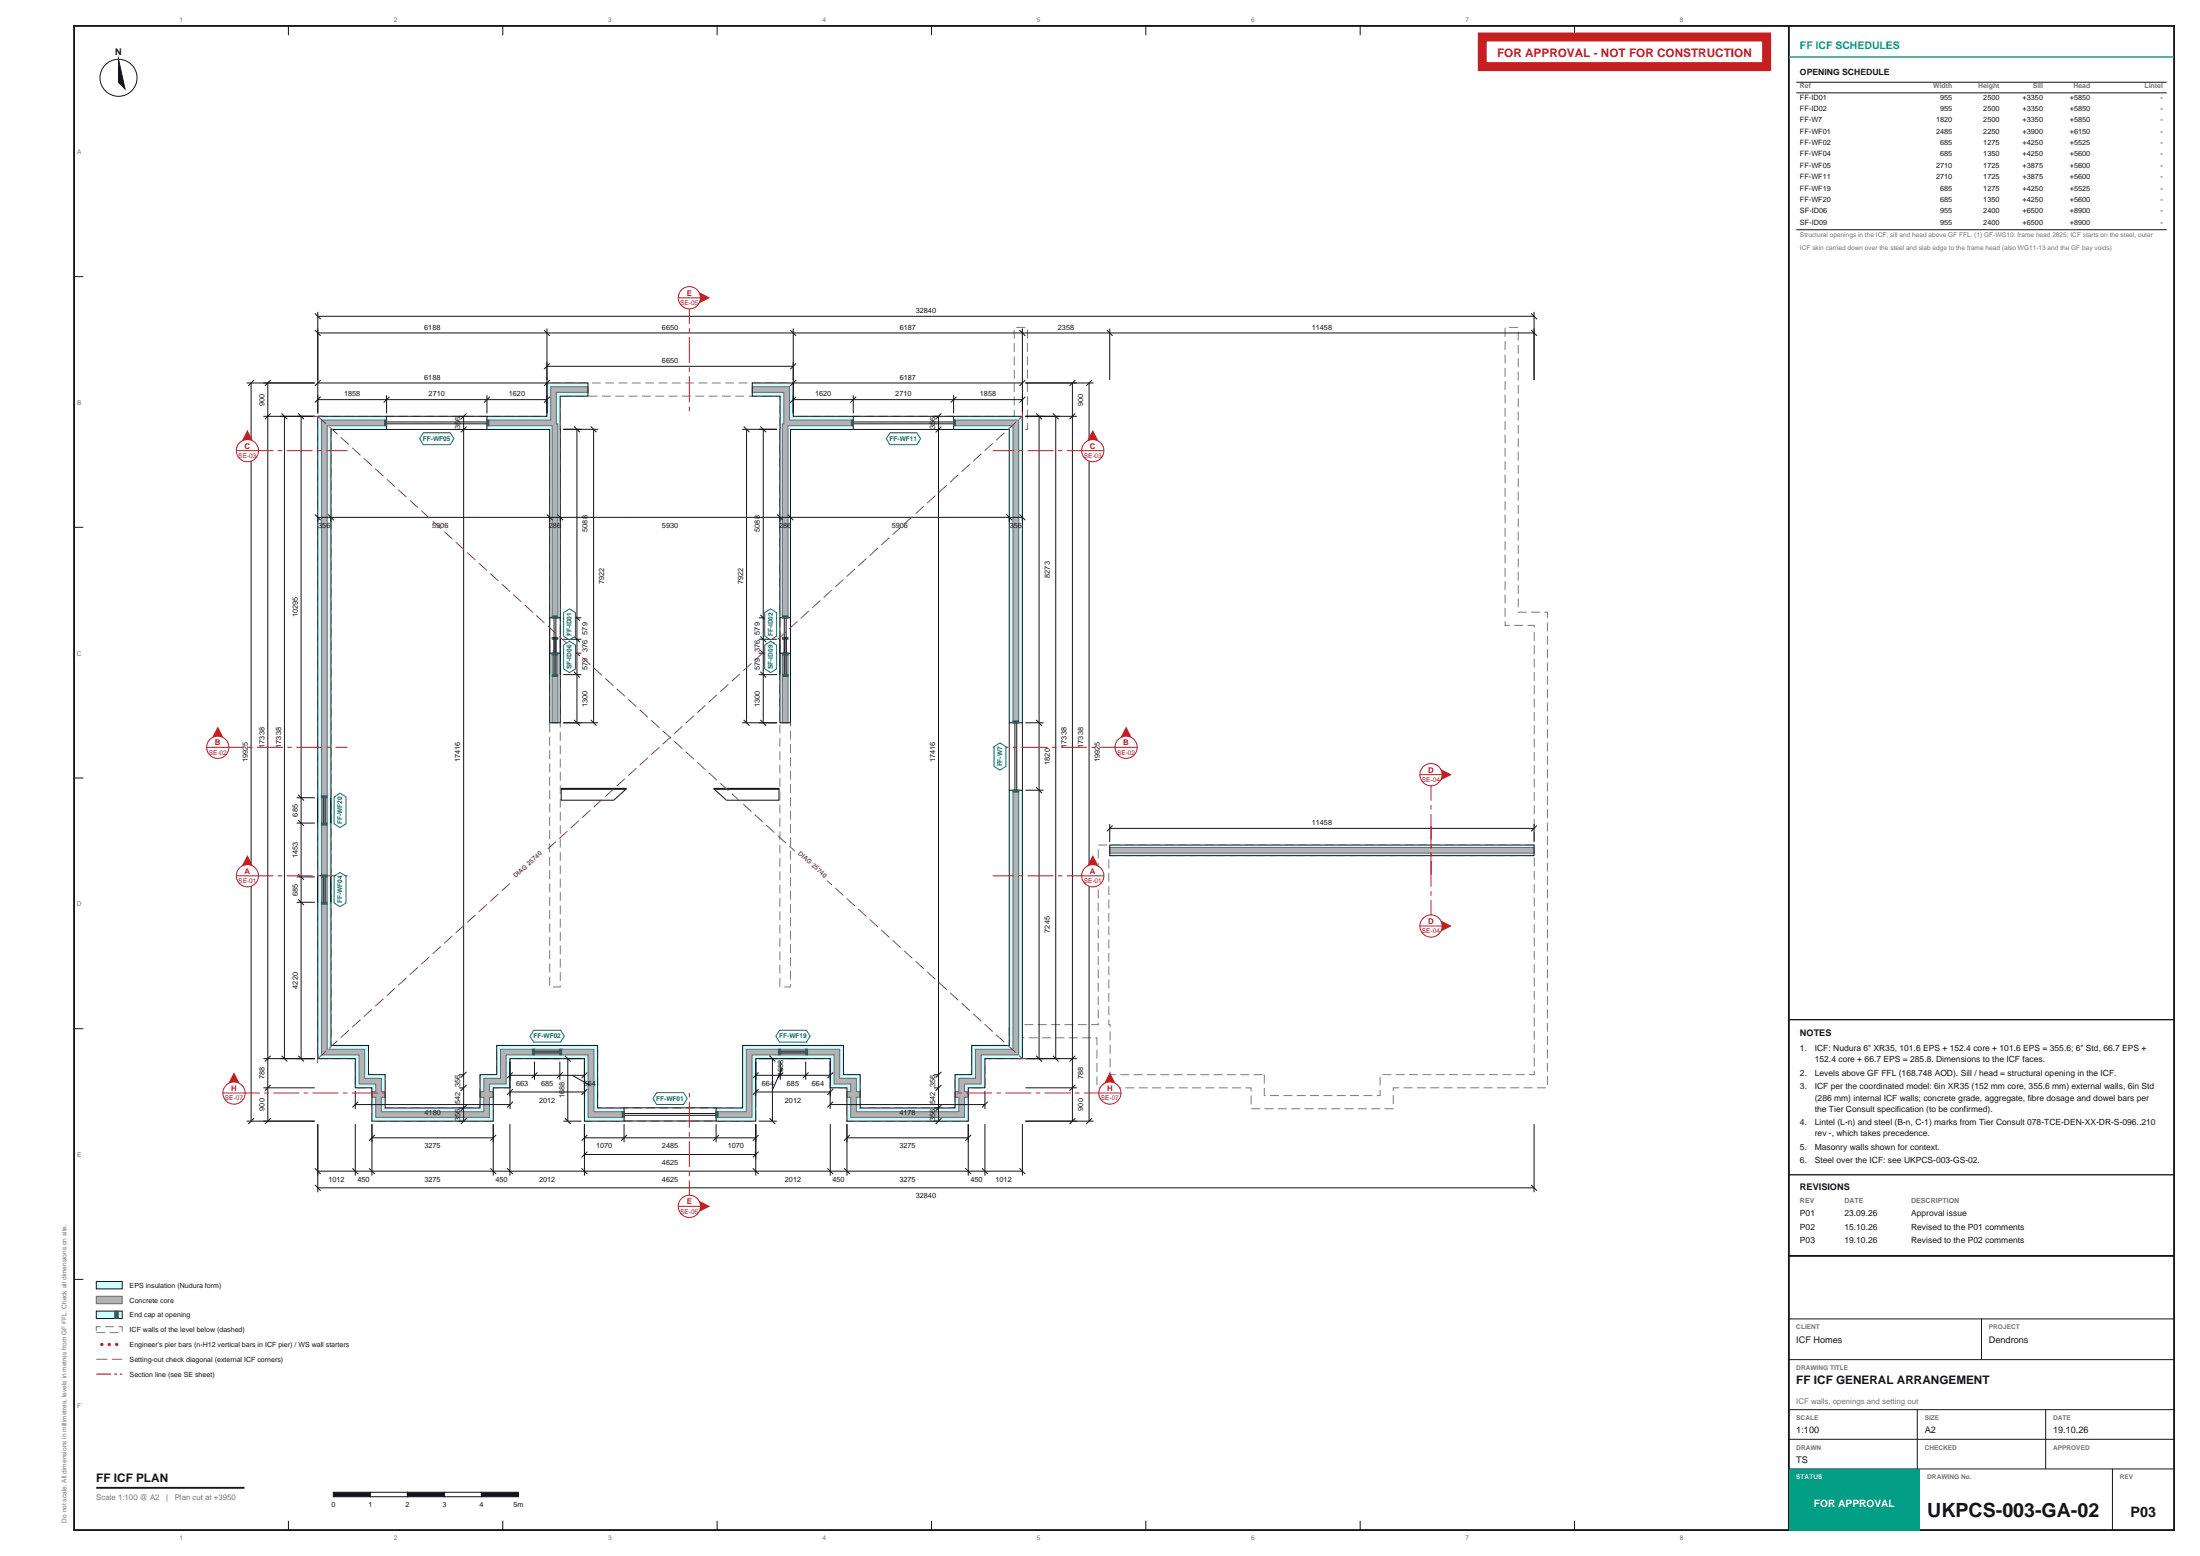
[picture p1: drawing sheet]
<svg xmlns="http://www.w3.org/2000/svg" width="594mm" height="420mm" viewBox="0 0 594 420" stroke-linecap="round" stroke-linejoin="round" font-family="sans-serif">
<path d="M20 7h567v406h-567zM483 7v406" fill="none" stroke="#14141a" stroke-width=".5"/>
<g fill="none" stroke="#14141a" stroke-width=".27">
<path d="M77.9 7v2.5M135.7 7v2.5M193.6 7v2.5M251.5 7v2.5M309.4 7v2.5M367.3 7v2.5M425.1 7v2.5M20 74.7h2.5M20 142.3h2.5M20 210h2.5M20 277.7h2.5M20 345.3h2.5"/>
<path d="M77.9 410.5v2.5M135.7 410.5v2.5M193.6 410.5v2.5M251.5 410.5v2.5M309.4 410.5v2.5M367.3 410.5v2.5M425.1 410.5v2.5"/>
</g>
<g fill="#fff" stroke="#14141a" stroke-width=".27">
<path d="M192.8 213h17.5v3h-14.2z" fill-rule="evenodd"/>
<path d="M151.5 213h17.5l-3.3 3h-14.2z" fill-rule="evenodd"/>
<path d="M192.8 212.8h17.5v.2h-17.5z" fill-rule="evenodd"/>
<path d="M151.5 212.8h17.5v.2h-17.5z" fill-rule="evenodd"/>
</g>
<path d="M85.8 112.4h61.9v-9h66.5v9h59.6v-24h3.6v27.5h-1.7v25.5h-2.9v-25.5h-59.4v150.5h-2.8v-159.5h-59.4l.1 159.5h-2.9v-150.5h-59v166.3h10.1v7.9h4.5v9h25.6v-9h4.5v-7.9h27.3v16.9h39.1v-16.9h27.2v7.9h4.5v9h25.7v-9h4.5v-7.9h10.1v-5.6h24v-48.5h117.7v-59.3h-7.8v-80.4h3.5v76.8h7.9v128.4h-41.6v5.7h-38.4v-5.7h-41.6v-13.5h-20.1v5.7h-10.2v7.8h-4.5v9h-32.7v-9h-4.5v-7.8h-20.1v16.8h-46.3v-16.8h-20.1v7.8h-4.5v9h-32.8v-9h-4.5v-7.8h-10.1zM299.4 231h114.8v59.1h-41.6v5.6h-31.2v-5.6h-41.7v-13.5h-.3z" fill="none" stroke="#737885" stroke-width=".27" stroke-dasharray="2.4 1.2" stroke-linecap="butt"/>
<g fill="#cff">
<path d="M299.6 228.1h114.6v.7h-114.6z" fill-rule="evenodd"/>
<path d="M299.6 230.3h114.6v.7h-114.6z" fill-rule="evenodd"/>
<path d="M200.5 282.2h27.2v7.9h4.5v4.6h-1v-3.6h-4.5v-7.9h-25.2v16.9h-8.2v-1h7.2z" fill-rule="evenodd"/>
<path d="M231.2 296.2h1v2.9h25.7v-2.9h1v3.9h-27.7z" fill-rule="evenodd"/>
<path d="M272.5 213.3h1v69.9h-10.1v7.9h-4.5v3.6h-1v-4.6h4.5v-7.9h10.1z" fill-rule="evenodd"/>
<path d="M275 213.3h1.1v72.5h-10.2v7.8h-4.5v1.1h-1v-2.1h4.5v-7.9h10.1z" fill-rule="evenodd"/>
<path d="M228.7 296.2h1v5.4h30.7v-5.4h1v6.4h-32.7z" fill-rule="evenodd"/>
<path d="M203 284.7h22.2v7.9h4.5v2.1h-1v-1.1h-4.5v-7.8h-20.1v16.8h-10.8v-1h9.7z" fill-rule="evenodd"/>
<path d="M257.5 112.4h18.6v82.7h-1.1v-81.7h-17.5z" fill-rule="evenodd"/>
<path d="M257.5 114.9h16v80.2h-1v-79.2h-15z" fill-rule="evenodd"/>
<path d="M203.1 105.9h8.5v8.6h-.4v52.3h-.6v-59.9h-7.5z" fill-rule="evenodd"/>
<path d="M203.1 103.4h11.1v9h16.2v1h-17.2v-9h-10.1z" fill-rule="evenodd"/>
<path d="M212.8 114.9h17.6v1h-17v50.9h-.6z" fill-rule="evenodd"/>
<path d="M210.6 176.3h.6v18.8h-.6z" fill-rule="evenodd"/>
<path d="M212.8 176.3h.6v18.8h-.6z" fill-rule="evenodd"/>
<path d="M134.1 282.2h27.3v16.9h7.1v1h-8.2v-16.9h-25.2v7.9h-4.5v3.6h-1v-4.6h4.5z" fill-rule="evenodd"/>
<path d="M136.7 284.7h22.1v16.9h9.7v1h-10.7v-16.8h-20.1v7.8h-4.5v1.1h-1v-2.1h4.5z" fill-rule="evenodd"/>
<path d="M100.4 296.2h1v5.4h30.8v-5.4h1v6.4h-32.8z" fill-rule="evenodd"/>
<path d="M85.8 112.4h18.6v1h-17.6v171.3h10.1v7.9h4.5v2.1h-1v-1.1h-4.5v-7.8h-10.1z" fill-rule="evenodd"/>
<path d="M88.3 114.9h16.1v1h-15v166.3h10.1v7.9h4.5v4.6h-1v-3.6h-4.5v-7.9h-10.2z" fill-rule="evenodd"/>
<path d="M103 296.2h1v2.9h25.6v-2.9h1v3.9h-27.6z" fill-rule="evenodd"/>
<path d="M131.5 112.4h16.2v-9h11.1v1h-10.1v9h-17.2z" fill-rule="evenodd"/>
<path d="M150.2 105.9h8.6v1h-7.6l.1 59.9h-.7v-52.3h-.4z" fill-rule="evenodd"/>
<path d="M131.5 114.9h17.6v51.9h-.7v-50.9h-16.9z" fill-rule="evenodd"/>
<path d="M148.4 176.3h.7v18.8h.9h-1.6z" fill-rule="evenodd"/>
<path d="M150.6 176.3h.7v18.8h-.7z" fill-rule="evenodd"/>
</g>
<g fill="#b3b3b5" stroke="#6b6b70" stroke-width=".27">
<path d="M299.6 228.8h114.6v1.5h-114.6z" fill-rule="evenodd"/>
<path d="M201.5 283.2h25.2v7.9h4.5v3.6h1v1.5h-1v3.9h27.7v-3.9h-1v-1.5h1v-3.6h4.5v-7.9h10.1v-69.9h1.5v71.4h-10.1v7.9h-4.5v2.1h1v1.5h-1v5.4h-30.7v-5.4h-1v-1.5h1v-2.1h-4.5v-7.9h-22.2v16.9h-9.7v-1.5h8.2z" fill-rule="evenodd"/>
<path d="M257.5 113.4h17.5v81.7h-1.5v-80.2h-16z" fill-rule="evenodd"/>
<path d="M203.1 104.4h10.1v9h17.2v1.5h-17.6v51.9h-1.6v-52.3h.4v-8.6h-8.5z" fill-rule="evenodd"/>
<path d="M211.2 176.3h1.6v18.8h-1.6z" fill-rule="evenodd"/>
<path d="M86.8 113.4h17.6v1.5h-16.1v168.3h10.2v7.9h4.5v3.6h1v1.5h-1v3.9h27.6v-3.9h-1v-1.5h1v-3.6h4.5v-7.9h25.2v16.9h8.2v1.5h-9.7v-16.9h-22.1v7.9h-4.5v2.1h1v1.5h-1v5.4h-30.8v-5.4h-1v-1.5h1v-2.1h-4.5v-7.9h-10.1z" fill-rule="evenodd"/>
<path d="M131.5 113.4h17.2v-9h10.1v1.5h-8.6v8.6h.4v52.3h-1.5v-51.9h-17.6z" fill-rule="evenodd"/>
<path d="M149.1 176.3h1.5v18.8h-1.5z" fill-rule="evenodd"/>
</g>
<g fill="none" stroke="#14141a" stroke-width=".27">
<path d="M485 22.2h100M485 25.1h100M485 62h100M85 89.1l1.6 1.6M85 84.6l1.6 1.6M85.8 84.2v27.4M85.8 89.9h328.4M85.8 85.4h328.4M146.9 89.1l1.6 1.6M147.7 88.7v22.9M147.7 98.9h66.5M148.5 98.1l-1.6 1.6"/>
<path d="M213.4 89.1l1.6 1.6M214.2 88.7v22.9M215 98.1l-1.6 1.6M275.3 89.1l1.5 1.6M276.1 88.7v22.9M298.8 89.1l1.6 1.6M299.6 88.7v13.9M413.4 89.1l1.6 1.6M413.4 84.6l1.6 1.6M414.2 84.2v18.4M66.6 103.4h18.4M67.8 103.4v199.2"/>
<path d="M68.6 102.6l-1.6 1.6M71.1 112.4h13.9M72.3 103.4v199.2M73.1 102.6l-1.6 1.6M73.1 111.6l-1.6 1.6M76 111.6l1.6 1.6M76.8 112.4v173.4M80.5 111.6l1.6 1.6M81.3 112.4v173.4M85.8 112.4h18.6v3.5h-15v166.3h10.1v7.9h4.5v9h25.6v-9h4.5v-7.9h27.3v16.9h7.1v3.5h-10.7v-16.8h-20.1v7.8h-4.5v9h-32.8v-9h-4.5v-7.8h-10.1zM85.8 107.9h61.9M85.8 103.4h61.9"/>
<path d="M86.6 107.1l-1.6 1.6M86.6 102.6l-1.6 1.6M104.4 112.4h27.1M104.4 115.9h27.1M104.4 113.9h27.1M104.4 114.4h27.1M104.4 106.7v4.9M105.2 107.1l-1.6 1.6M125.2 112.4v190.2h-1.2M126 111.6l-1.6 1.6M126 115.2l-1.6 1.5M131.5 112.4h16.2v-9h11.1v3.5h-7.6l.1 59.9h-2.9v-50.9h-16.9z"/>
<path d="M131.5 106.7v4.9M132.3 107.1l-1.6 1.6M148.5 107.1l-1.6 1.6M148.5 102.6l-1.6 1.6M155 115.1l1.5 1.6M155.8 115.9v79.2M159.5 115.1l1.5 1.6M160.3 115.9v79.2M161.5 115.9h-9.4M200.4 115.9h9.4M200.8 115.1l1.6 1.6M201.6 115.9v79.2"/>
<path d="M203.1 103.4h11.1v9h16.2v3.5h-17v50.9h-2.8v-59.9h-7.5zM205.3 115.1l1.6 1.6M206.1 115.9v79.2M214.2 107.9h61.9M214.2 103.4h61.9M215 107.1l-1.6 1.6M215 102.6l-1.6 1.6M230.4 112.4h27.1M230.4 115.9h27.1M230.4 113.9h27.1M230.4 114.4h27.1M230.4 106.7v4.9"/>
<path d="M231.2 107.1l-1.6 1.6M253.4 112.4v190.2h-1.2M254.2 111.6l-1.6 1.6M254.2 115.2l-1.6 1.5M257.5 112.4h18.6v82.7h-3.6v-79.2h-15zM257.5 106.7v4.9M258.3 107.1l-1.6 1.6M276.8 107.1l-1.5 1.6M276.8 102.6l-1.5 1.6M276.9 112.4h13.9M276.9 103.4h18.4M279.8 111.6l1.5 1.6"/>
<path d="M280.6 112.4v173.4M284.3 111.6l1.5 1.6M285.1 112.4v173.4M289.6 103.4v199.2M290.3 111.6l-1.5 1.6M290.3 102.6l-1.5 1.6M294.1 103.4v199.2M294.8 102.6l-1.5 1.6M85 138.9l1.6 1.5M88.6 138.9l1.5 1.5M89.4 139.6v1.2M147.6 138.9l1.6 1.5"/>
<path d="M148.4 139.6v1.2M150.5 138.9l1.6 1.5M151.3 139.6v1.2M209.8 138.9l1.6 1.5M210.6 139.6v1.2M212.7 138.9l1.5 1.5M213.4 139.6v1.2M271.7 138.9l1.6 1.5M272.5 139.6v1.2M275.3 138.9l1.5 1.5M276.1 140.8v-1.2h-190.3v1.2M148.4 166.8v15.3"/>
<path d="M148.4 176.3h2.9v18.8h-2.9zM149.6 166.8v15.3M150.1 166.8v15.3M151.3 166.8v15.3M155 166l1.6 1.5M155 171.8l1.6 1.5M155 175.5l1.6 1.6M157 166.8h-4.9M157 172.5h-4.9M157 176.3h-4.9M204.9 166.8h4.9M204.9 172.5h4.9"/>
<path d="M204.9 176.3h4.9M205.3 175.5l1.6 1.6M205.3 171.8l1.6 1.5M205.3 166l1.6 1.5M210.6 176.3h2.8v18.8h-2.8zM210.6 166.8v15.3M211.8 166.8v15.3M212.3 166.8v15.3M213.4 166.8v15.3M155 181.3l1.6 1.6M155 194.3l1.6 1.6M157 182.1h-4.9"/>
<path d="M159.5 194.3l1.6 1.6M161.5 195.1h-9.4M200.4 195.1h9.4M200.8 194.3l1.6 1.6M204.9 182.1h4.9M205.3 194.3l1.6 1.6M205.3 181.3l1.6 1.6M272.5 195.1v18.2M274 195.1v18.2M274.5 195.1v18.2M276.1 195.1v18.2M276.9 195.1h4.9"/>
<path d="M279.8 194.3l1.5 1.6M80.1 215.3h4.9M80.5 214.5l1.6 1.6M85.8 215.3v6.9M87.3 215.3v6.9M87.8 215.3v6.9M89.3 215.3v6.9M276.9 213.3h4.9M279.8 212.5l1.5 1.6M80.1 236.7h4.9M80.1 222.2h4.9M80.5 235.9l1.6 1.6"/>
<path d="M80.5 221.4l1.6 1.5M85.8 236.7v6.9M87.3 236.7v6.9M87.8 236.7v6.9M89.3 236.7v6.9M299.6 228.1h114.6v2.9h-114.6zM299.6 222.4v4.9M299.6 223.6h114.6M300.4 222.8l-1.6 1.6M414.2 222.4v4.9M415 222.8l-1.6 1.6M80.1 243.5h4.9"/>
<path d="M80.5 242.8l1.6 1.5M71.1 285.8h13.9M71.1 293.6h13.9M73.1 285l-1.6 1.5M73.1 292.8l-1.6 1.6M76 285l1.6 1.5M80.5 285l1.6 1.5M95.9 294.5v4.9M95.9 298.2h41.8M96.7 297.4l-1.6 1.5M124 290.1h1.2M124 293.7h1.2"/>
<path d="M124 299.1h1.2M126 289.3l-1.6 1.6M126 292.9l-1.6 1.5M126 298.3l-1.6 1.5M137.7 290.3h20.1M137.7 294.8h20.1M137.7 286.6v12.8M138.5 289.5l-1.6 1.5M138.5 294l-1.6 1.5M138.5 297.4l-1.6 1.5M144.3 285.8h6.9M144.3 282.2h6.9"/>
<path d="M144.3 284.2h6.9M144.3 283.7h6.9M144.3 286.6v4.9M145.1 289.5l-1.6 1.5M151.2 286.6v4.9M151.9 289.5l-1.5 1.5M152.1 285.8h4.9M152.5 285l1.6 1.5M153.3 285.8v16.8M154.5 290.3l4.8 2.6M157.8 286.6v9.4M158.6 289.5l-1.6 1.5"/>
<path d="M158.6 294l-1.6 1.5M168.5 299h24.8M200.5 282.2h27.2v7.9h4.5v9h25.7v-9h4.5v-7.9h10.1v-68.9h3.6v72.5h-10.2v7.8h-4.5v9h-32.7v-9h-4.5v-7.8h-20.1v16.8h-10.8v-3.5h7.2zM204.1 286.6v9.4M204.1 290.3h20.1M204.1 294.8h20.1M204.8 289.5l-1.5 1.5M204.8 294l-1.5 1.5M204.9 285.8h4.9M207.8 285l1.5 1.5M208.6 285.8v16.8M210.7 285.8h6.8"/>
<path d="M210.7 282.2h6.8M210.7 284.2h6.8M210.7 283.7h6.8M210.7 286.6v4.9M211.2 288.3l-2.6 5.9M211.5 289.5l-1.6 1.5M217.5 286.6v4.9M218.3 289.5l-1.5 1.5M224.2 298.2h41.7M224.2 286.6v12.8M224.9 297.4l-1.5 1.5M225 289.5l-1.6 1.5"/>
<path d="M225 294l-1.6 1.5M252.2 290.1h1.2M252.2 293.7h1.2M252.2 299.1h1.2M254.2 289.3l-1.6 1.6M254.2 292.9l-1.6 1.5M254.2 298.3l-1.6 1.5M265.9 294.5v4.9M266.7 297.4l-1.6 1.5M276.9 285.8h13.9M276.9 293.6h13.9M279.8 285l1.5 1.5"/>
<path d="M284.3 285l1.5 1.5M290.3 292.8l-1.5 1.6M290.3 285l-1.5 1.5M66.6 302.6h18.4M68.6 301.8l-1.6 1.6M73.1 301.8l-1.6 1.6M85 315.3l1.6 1.6M85 319.8l1.6 1.6M85.8 303.4v18.4M85.8 316.1h190.3M95.1 315.3l1.6 1.6M95.9 303.4v13.9"/>
<path d="M99.6 315.3l1.6 1.6M100.4 307.1h32.8M100.4 303.4v13.9M101.2 306.3l-1.6 1.6M126 301.8l-1.6 1.6M132.4 315.3l1.6 1.6M133.2 303.4v13.9M134 306.3l-1.6 1.6M136.9 315.3l1.6 1.6M137.7 303.4v13.9M152.1 302.6h4.9M152.5 301.8l1.6 1.6"/>
<path d="M157 315.3l1.6 1.6M157.8 307.1h46.3M157.8 303.4v13.9M157.8 311.6h46.3M158.6 306.3l-1.6 1.6M158.6 310.8l-1.6 1.6M168.5 302.6h24.8M168.5 301.1h24.8M168.5 300.6h24.8M168.5 303.4v4.9M169.3 306.3l-1.6 1.6M193.3 303.4v4.9"/>
<path d="M194.1 306.3l-1.5 1.6M203.3 315.3l1.5 1.6M204.1 303.4v13.9M204.8 306.3l-1.5 1.6M204.8 310.8l-1.5 1.6M204.9 302.6h4.9M207.8 301.8l1.5 1.6M223.4 315.3l1.6 1.6M224.2 303.4v13.9M227.9 315.3l1.6 1.6M228.7 303.4v13.9M228.7 307.1h32.7"/>
<path d="M229.5 306.3l-1.6 1.6M254.2 301.8l-1.6 1.6M260.6 315.3l1.6 1.6M261.4 303.4v13.9M262.2 306.3l-1.6 1.6M265.1 315.3l1.6 1.6M265.9 303.4v13.9M275.3 315.3l1.5 1.6M276.1 303.4v13.9M276.9 302.6h18.4M290.3 301.8l-1.5 1.6M294.8 301.8l-1.5 1.6"/>
<path d="M413.4 319.8l1.6 1.6M414.2 303.4v18.4M85.8 320.6h328.4"/>
</g>
<g fill="#006b5c" stroke="#006b5c" stroke-width=".27">
<path d="M143.8 283.2h.5v1.5h-.5z" fill-rule="evenodd"/>
<path d="M151.2 283.2h.5v1.5h-.5z" fill-rule="evenodd"/>
<path d="M210.2 283.2h.5v1.5h-.5z" fill-rule="evenodd"/>
<path d="M217.5 283.2h.5v1.5h-.5z" fill-rule="evenodd"/>
<path d="M103.9 113.4h.5v1.5h-.5z" fill-rule="evenodd"/>
<path d="M131.5 113.4h.5v1.5h-.5z" fill-rule="evenodd"/>
<path d="M229.9 113.4h.5v1.5h-.5z" fill-rule="evenodd"/>
<path d="M257.5 113.4h.5v1.5h-.5z" fill-rule="evenodd"/>
<path d="M86.8 243.6h1.5v.5h-1.5z" fill-rule="evenodd"/>
<path d="M86.8 236.2h1.5v.5h-1.5z" fill-rule="evenodd"/>
<path d="M86.8 222.2h1.5v.5h-1.5z" fill-rule="evenodd"/>
<path d="M86.8 214.8h1.5v.5h-1.5z" fill-rule="evenodd"/>
<path d="M149.1 182.1h1.5v.5h-1.5z" fill-rule="evenodd"/>
<path d="M149.1 172.1h1.5v.5h-1.5z" fill-rule="evenodd"/>
<path d="M211.2 182.1h1.6v.5h-1.6z" fill-rule="evenodd"/>
<path d="M211.2 172.1h1.6v.5h-1.6z" fill-rule="evenodd"/>
<path d="M168 300h.5v1.6h-.5z" fill-rule="evenodd"/>
<path d="M193.3 300h.5v1.6h-.5z" fill-rule="evenodd"/>
<path d="M149.1 176.3h1.5v.5h-1.5z" fill-rule="evenodd"/>
<path d="M149.1 166.3h1.5v.5h-1.5z" fill-rule="evenodd"/>
<path d="M211.2 176.3h1.6v.5h-1.6z" fill-rule="evenodd"/>
<path d="M211.2 166.3h1.6v.5h-1.6z" fill-rule="evenodd"/>
<path d="M273.5 213.3h1.5v.5h-1.5z" fill-rule="evenodd"/>
<path d="M273.5 194.6h1.5v.5h-1.5z" fill-rule="evenodd"/>
</g>
<path d="M483 15.4h104" fill="none" stroke="#009e85" stroke-width=".35"/>
<path d="M66.8 236.4h27" fill="none" stroke="#b81a1f" stroke-width=".27" stroke-dasharray="7 1.2 1.2 1.2" stroke-linecap="butt"/>
<path d="M66.8 230.8l2.8 5.6h-5.7z" fill="#b81a1f"/>
<circle cx="66.8" cy="236.4" r="3" fill="#fff" stroke="#b81a1f" stroke-width=".27"/>
<path d="M63.8 236.4h6" fill="none" stroke="#b81a1f" stroke-width=".27"/>
<path d="M295.1 236.4h-27" fill="none" stroke="#b81a1f" stroke-width=".27" stroke-dasharray="7 1.2 1.2 1.2" stroke-linecap="butt"/>
<path d="M295.1 230.8l2.8 5.6h-5.7z" fill="#b81a1f"/>
<circle cx="295.1" cy="236.4" r="3" fill="#fff" stroke="#b81a1f" stroke-width=".27"/>
<path d="M292.1 236.4h6" fill="none" stroke="#b81a1f" stroke-width=".27"/>
<path d="M58.8 201.7h35" fill="none" stroke="#b81a1f" stroke-width=".27" stroke-dasharray="7 1.2 1.2 1.2" stroke-linecap="butt"/>
<path d="M58.8 196.1l2.8 5.6h-5.7z" fill="#b81a1f"/>
<circle cx="58.8" cy="201.7" r="3" fill="#fff" stroke="#b81a1f" stroke-width=".27"/>
<path d="M55.8 201.7h6" fill="none" stroke="#b81a1f" stroke-width=".27"/>
<path d="M304.1 201.7h-36" fill="none" stroke="#b81a1f" stroke-width=".27" stroke-dasharray="7 1.2 1.2 1.2" stroke-linecap="butt"/>
<path d="M304.1 196.1l2.8 5.6h-5.7z" fill="#b81a1f"/>
<circle cx="304.1" cy="201.7" r="3" fill="#fff" stroke="#b81a1f" stroke-width=".27"/>
<path d="M301.1 201.7h6" fill="none" stroke="#b81a1f" stroke-width=".27"/>
<path d="M66.8 121.6h27" fill="none" stroke="#b81a1f" stroke-width=".27" stroke-dasharray="7 1.2 1.2 1.2" stroke-linecap="butt"/>
<path d="M66.8 116l2.8 5.6h-5.7z" fill="#b81a1f"/>
<circle cx="66.8" cy="121.6" r="3" fill="#fff" stroke="#b81a1f" stroke-width=".27"/>
<path d="M63.8 121.6h6" fill="none" stroke="#b81a1f" stroke-width=".27"/>
<path d="M295.1 121.6h-27" fill="none" stroke="#b81a1f" stroke-width=".27" stroke-dasharray="7 1.2 1.2 1.2" stroke-linecap="butt"/>
<path d="M295.1 116l2.8 5.6h-5.7z" fill="#b81a1f"/>
<circle cx="295.1" cy="121.6" r="3" fill="#fff" stroke="#b81a1f" stroke-width=".27"/>
<path d="M292.1 121.6h6" fill="none" stroke="#b81a1f" stroke-width=".27"/>
<path d="M386.4 209.1v27" fill="none" stroke="#b81a1f" stroke-width=".27" stroke-dasharray="7 1.2 1.2 1.2" stroke-linecap="butt"/>
<path d="M386.4 206.2l5.6 2.9-5.6 2.8z" fill="#b81a1f"/>
<circle cx="386.4" cy="209.1" r="3" fill="#fff" stroke="#b81a1f" stroke-width=".27"/>
<path d="M383.4 209.1h6" fill="none" stroke="#b81a1f" stroke-width=".27"/>
<path d="M386.4 250v-27" fill="none" stroke="#b81a1f" stroke-width=".27" stroke-dasharray="7 1.2 1.2 1.2" stroke-linecap="butt"/>
<path d="M386.4 247.1l5.6 2.9-5.6 2.8z" fill="#b81a1f"/>
<circle cx="386.4" cy="250" r="3" fill="#fff" stroke="#b81a1f" stroke-width=".27"/>
<path d="M383.4 250h6" fill="none" stroke="#b81a1f" stroke-width=".27"/>
<path d="M186.1 80.4v31" fill="none" stroke="#b81a1f" stroke-width=".27" stroke-dasharray="7 1.2 1.2 1.2" stroke-linecap="butt"/>
<path d="M186.1 77.5l5.6 2.9-5.6 2.8z" fill="#b81a1f"/>
<circle cx="186.1" cy="80.4" r="3" fill="#fff" stroke="#b81a1f" stroke-width=".27"/>
<path d="M183.1 80.4h6" fill="none" stroke="#b81a1f" stroke-width=".27"/>
<path d="M186.1 325.6v-31" fill="none" stroke="#b81a1f" stroke-width=".27" stroke-dasharray="7 1.2 1.2 1.2" stroke-linecap="butt"/>
<path d="M186.1 322.8l5.6 2.8-5.6 2.9z" fill="#b81a1f"/>
<circle cx="186.1" cy="325.6" r="3" fill="#fff" stroke="#b81a1f" stroke-width=".27"/>
<path d="M183.1 325.6h6" fill="none" stroke="#b81a1f" stroke-width=".27"/>
<path d="M63.2 295h41" fill="none" stroke="#b81a1f" stroke-width=".27" stroke-dasharray="7 1.2 1.2 1.2" stroke-linecap="butt"/>
<path d="M63.2 289.4l2.8 5.6h-5.7z" fill="#b81a1f"/>
<circle cx="63.2" cy="295" r="3" fill="#fff" stroke="#b81a1f" stroke-width=".27"/>
<path d="M60.2 295h6" fill="none" stroke="#b81a1f" stroke-width=".27"/>
<path d="M299.7 295h-42" fill="none" stroke="#b81a1f" stroke-width=".27" stroke-dasharray="7 1.2 1.2 1.2" stroke-linecap="butt"/>
<path d="M299.7 289.4l2.8 5.6h-5.7z" fill="#b81a1f"/>
<circle cx="299.7" cy="295" r="3" fill="#fff" stroke="#b81a1f" stroke-width=".27"/>
<path d="M296.7 295h6" fill="none" stroke="#b81a1f" stroke-width=".27"/>
<path d="M85.8 285.8l190.3-173.4" fill="none" stroke="#85297a" stroke-width=".27" stroke-dasharray="3 1.2" stroke-linecap="butt"/>
<path d="M276.1 111.2l-.1 2.4M85.9 284.6l-.2 2.3" fill="none" stroke="#85297a" stroke-width=".27"/>
<path d="M136.9 236l8.7-8 2.4 2.6-8.7 8z" fill-rule="evenodd" fill="#fff"/>
<path d="M85.8 112.4l190.3 173.4" fill="none" stroke="#85297a" stroke-width=".27" stroke-dasharray="3 1.2" stroke-linecap="butt"/>
<path d="M87 112.3l-2.4 .1M277.2 285.7l-2.3 .1" fill="none" stroke="#85297a" stroke-width=".27"/>
<path d="M216.2 228l8.7 8-2.4 2.6-8.7-8z" fill-rule="evenodd" fill="#fff"/>
<g fill="#fff" stroke="#006b5c" stroke-width=".27">
<path d="M144.1 278.1h7.3l1 1.6-1 1.6h-7.3l-1-1.6z" fill-rule="evenodd"/>
<path d="M210.5 278.1h7.2l1 1.6-1 1.6h-7.2l-1-1.6z" fill-rule="evenodd"/>
<path d="M114.3 116.8h7.3l1 1.6-1 1.6h-7.3l-1-1.6z" fill-rule="evenodd"/>
<path d="M240.3 116.8h7.3l1 1.6-1 1.6h-7.3l-1-1.6z" fill-rule="evenodd"/>
<path d="M90.2 236.5l1.6-1 1.6 1v7.3l-1.6 1-1.6-1z" fill-rule="evenodd"/>
<path d="M90.2 215.1l1.6-1 1.6 1v7.3l-1.6 1-1.6-1z" fill-rule="evenodd"/>
<path d="M152.2 174.1l1.6-1 1.6 1v6.4l-1.6 1-1.6-1z" fill-rule="evenodd"/>
<path d="M206.5 174.1l1.6-1 1.6 1v6.4l-1.6 1-1.6-1z" fill-rule="evenodd"/>
<path d="M177.3 294.9h7.2l1 1.6-1 1.6h-7.2l-1-1.6z" fill-rule="evenodd"/>
<path d="M152.2 165.4l1.6-1 1.6 1v6.3l-1.6 1-1.6-1z" fill-rule="evenodd"/>
<path d="M206.5 165.4l1.6-1 1.6 1v6.3l-1.6 1-1.6-1z" fill-rule="evenodd"/>
<path d="M268.4 201.5l1.6-1 1.6 1v5.4l-1.6 1-1.6-1z" fill-rule="evenodd"/>
</g>
<path d="M26 401.6h40" fill="none" stroke="#14141a" stroke-width=".5"/>
<circle cx="32" cy="21" r="5" fill="none" stroke="#14141a" stroke-width=".27"/>
<g fill="#14141a" stroke="#14141a" stroke-width=".27">
<path d="M32 16l1.7 8-1.7-1.8z"/>
<path d="M90 402.8h10v1.2h-10z" fill-rule="evenodd"/>
</g>
<path d="M100 402.8h10v1.2h-10z" fill-rule="evenodd" fill="#fff" stroke="#14141a" stroke-width=".27"/>
<path d="M110 402.8h10v1.2h-10z" fill-rule="evenodd" fill="#14141a" stroke="#14141a" stroke-width=".27"/>
<path d="M120 402.8h10v1.2h-10z" fill-rule="evenodd" fill="#fff" stroke="#14141a" stroke-width=".27"/>
<path d="M130 402.8h10v1.2h-10z" fill-rule="evenodd" fill="#14141a" stroke="#14141a" stroke-width=".27"/>
<path d="M26 345.9h7v2h-7z" fill-rule="evenodd" fill="#cff" stroke="#14141a" stroke-width=".27"/>
<path d="M26 349.9h7v2h-7z" fill-rule="evenodd" fill="#b3b3b5" stroke="#6b6b70" stroke-width=".27"/>
<path d="M26 353.9h7v2h-7z" fill-rule="evenodd" fill="#cff" stroke="#14141a" stroke-width=".27"/>
<path d="M31 353.9h.9v2h-.9z" fill-rule="evenodd" fill="#006b5c" stroke="#006b5c" stroke-width=".27"/>
<path d="M26 358.1h7v1.6h-7z" fill="none" stroke="#737885" stroke-width=".27" stroke-dasharray="2.4 1.2" stroke-linecap="butt"/>
<g fill="#9e1a1a">
<circle cx="27.5" cy="362.9" r=".45"/>
<circle cx="29.5" cy="362.9" r=".45"/>
<circle cx="31.5" cy="362.9" r=".45"/>
</g>
<path d="M26 366.9h7" fill="none" stroke="#85297a" stroke-width=".27" stroke-dasharray="3 1.2" stroke-linecap="butt"/>
<path d="M26 370.9h7" fill="none" stroke="#b81a1f" stroke-width=".27" stroke-dasharray="4 .8 .8 .8" stroke-linecap="butt"/>
<path d="M400.2 10h76.8v8h-76.8z" fill="none" stroke="#c71f1f" stroke-width="2.4" stroke-linecap="butt"/>
<path d="M483 275.2h104M483 317.1h104" fill="none" stroke="#14141a" stroke-width=".35"/>
<path d="M483 339h104" fill="none" stroke="#14141a" stroke-width=".5"/>
<path d="M483 356h104M535 356v11M483 367h104M483 380.5h104M483 388.5h104M483 396.5h104M517.7 380.5v16M552.3 380.5v16" fill="none" stroke="#14141a" stroke-width=".27"/>
<path d="M483 396.5h35.4v16.5h-35.4z" fill-rule="evenodd" fill="#009e85"/>
<path d="M570.4 396.5v16.5" fill="none" stroke="#14141a" stroke-width=".27"/>
<text font-size="5.3" fill="#14141a" x="520.4" y="409.6">UKPCS-003-GA-02</text>
<text font-size="3.9" fill="#14141a" x="575.2" y="409.6">P03</text>
<text font-size="3.2" fill="#c71f1f" x="404.2" y="15.4">FOR APPROVAL - NOT FOR CONSTRUCTION</text>
<g font-size="3.2" fill="#14141a">
<text x="485" y="373.6">FF ICF GENERAL ARRANGEMENT</text>
<text x="26" y="400">FF ICF PLAN</text>
</g>
<text font-size="2.8" fill="#009e85" x="486" y="13.2">FF ICF SCHEDULES</text>
<text font-size="2.8" fill="#fff" x="489.7" y="406.7">FOR APPROVAL</text>
<g font-size="2.5" fill="#14141a">
<text x="31.1" y="14.8">N</text>
<text x="486" y="279.5">NOTES</text>
<text x="486" y="321.1">REVISIONS</text>
<text x="485" y="362.4">ICF Homes</text>
<text x="537" y="362.4">Dendrons</text>
<text x="485" y="386.9">1:100</text>
<text x="519.7" y="386.9">A2</text>
<text x="554.3" y="386.9">19.10.26</text>
<text x="485" y="394.9">TS</text>
</g>
<g font-size="2.3" fill="#14141a">
<text x="486" y="20.2">OPENING SCHEDULE</text>
<text x="486" y="283.8">1.</text>
<text x="490" y="283.8">ICF: Nudura 6&quot; XR35, 101.6 EPS + 152.4 core + 101.6 EPS = 355.6; 6&quot; Std, 66.7 EPS +</text>
<text x="490" y="286.8">152.4 core + 66.7 EPS = 285.8. Dimensions to the ICF faces.</text>
<text x="486" y="290.4">2.</text>
<text x="490" y="290.4">Levels above GF FFL (168.748 AOD). Sill / head = structural opening in the ICF.</text>
<text x="486" y="294">3.</text>
<text x="490" y="294">ICF per the coordinated model: 6in XR35 (152 mm core, 355.6 mm) external walls, 6in Std</text>
<text x="490" y="297.1">(286 mm) internal ICF walls; concrete grade, aggregate, fibre dosage and dowel bars per</text>
<text x="486" y="303.7">4.</text>
<text x="490" y="300.1">the Tier Consult specification (to be confirmed).</text>
<text x="490" y="303.7">Lintel (L-n) and steel (B-n, C-1) marks from Tier Consult 078-TCE-DEN-XX-DR-S-096..210</text>
<text x="486" y="310.4">5.</text>
<text x="490" y="306.7">rev -, which takes precedence.</text>
<text x="490" y="310.4">Masonry walls shown for context.</text>
<text x="486" y="314">6.</text>
<text x="490" y="314">Steel over the ICF: see UKPCS-003-GS-02.</text>
<text x="486" y="328.3">P01</text>
<text x="498" y="328.3">23.09.26</text>
<text x="516" y="328.3">Approval issue</text>
<text x="486" y="331.9">P02</text>
<text x="486" y="335.5">P03</text>
<text x="498" y="331.9">15.10.26</text>
<text x="498" y="335.5">19.10.26</text>
<text x="516" y="331.9">Revised to the P01 comments</text>
<text x="516" y="335.5">Revised to the P02 comments</text>
</g>
<g font-size="2.1" fill="#b81a1f">
<text x="185.4" y="79.8">E</text>
<text x="66" y="121.1">C</text>
<text x="294.3" y="121.1">C</text>
<text x="58" y="201.2">B</text>
<text x="303.3" y="201.2">B</text>
<text x="385.6" y="208.5">D</text>
<text x="66" y="235.8">A</text>
<text x="294.3" y="235.8">A</text>
<text x="385.6" y="249.4">D</text>
<text x="62.4" y="294.5">H</text>
<text x="298.9" y="294.5">H</text>
<text x="185.4" y="325.1">E</text>
</g>
<g font-size="2.1" fill="#73737a">
<text x="485" y="379.1">ICF walls, openings and setting out</text>
<text x="26" y="405">Scale 1:100 @ A2</text>
<text x="44.9" y="405">|</text>
<text x="47.2" y="405">Plan cut at +3950</text>
</g>
<g font-size="2" fill="#14141a">
<text x="486" y="26.9">FF-ID01</text>
<text x="486" y="30">FF-ID02</text>
<text x="523.8" y="26.9">955</text>
<text x="523.8" y="30">955</text>
<text x="535.5" y="26.9">2500</text>
<text x="535.5" y="30">2500</text>
<text x="546.1" y="26.9">+3350</text>
<text x="546.1" y="30">+3350</text>
<text x="558.8" y="26.9">+5850</text>
<text x="558.8" y="30">+5850</text>
<text x="583.3" y="26.9">-</text>
<text x="583.3" y="30">-</text>
<text x="486" y="33">FF-W7</text>
<text x="522.7" y="33">1820</text>
<text x="535.5" y="33">2500</text>
<text x="546.1" y="33">+3350</text>
<text x="558.8" y="33">+5850</text>
<text x="583.3" y="33">-</text>
<text x="486" y="36.1">FF-WF01</text>
<text x="486" y="39.2">FF-WF02</text>
<text x="522.7" y="36.1">2485</text>
<text x="523.8" y="39.2">685</text>
<text x="535.5" y="36.1">2250</text>
<text x="535.5" y="39.2">1275</text>
<text x="546.1" y="36.1">+3900</text>
<text x="546.1" y="39.2">+4250</text>
<text x="558.8" y="36.1">+6150</text>
<text x="558.8" y="39.2">+5525</text>
<text x="583.3" y="36.1">-</text>
<text x="583.3" y="39.2">-</text>
<text x="486" y="42.2">FF-WF04</text>
<text x="486" y="45.3">FF-WF05</text>
<text x="522.7" y="45.3">2710</text>
<text x="523.8" y="42.2">685</text>
<text x="535.5" y="42.2">1350</text>
<text x="535.5" y="45.3">1725</text>
<text x="546.1" y="42.2">+4250</text>
<text x="546.1" y="45.3">+3875</text>
<text x="558.8" y="42.2">+5600</text>
<text x="558.8" y="45.3">+5600</text>
<text x="583.3" y="42.2">-</text>
<text x="583.3" y="45.3">-</text>
<text x="486" y="48.4">FF-WF11</text>
<text x="486" y="51.4">FF-WF19</text>
<text x="522.7" y="48.4">2710</text>
<text x="523.8" y="51.4">685</text>
<text x="535.5" y="48.4">1725</text>
<text x="535.5" y="51.4">1275</text>
<text x="546.1" y="48.4">+3875</text>
<text x="546.1" y="51.4">+4250</text>
<text x="558.8" y="48.4">+5600</text>
<text x="558.8" y="51.4">+5525</text>
<text x="583.3" y="48.4">-</text>
<text x="583.3" y="51.4">-</text>
<text x="486" y="54.5">FF-WF20</text>
<text x="486" y="57.5">SF-ID06</text>
<text x="523.8" y="54.5">685</text>
<text x="523.8" y="57.5">955</text>
<text x="535.5" y="54.5">1350</text>
<text x="535.5" y="57.5">2400</text>
<text x="546.1" y="54.5">+4250</text>
<text x="546.1" y="57.5">+6500</text>
<text x="558.8" y="54.5">+5600</text>
<text x="558.8" y="57.5">+8900</text>
<text x="583.3" y="54.5">-</text>
<text x="583.3" y="57.5">-</text>
<text x="486" y="60.6">SF-ID09</text>
<text x="523.8" y="60.6">955</text>
<text x="535.5" y="60.6">2400</text>
<text x="546.1" y="60.6">+6500</text>
<text x="558.8" y="60.6">+8900</text>
<text x="583.3" y="60.6">-</text>
<text x="114.5" y="89">6188</text>
<text x="178.7" y="89">6650</text>
<text x="242.9" y="89">6187</text>
<text x="247.3" y="84.5">32840</text>
<text x="285.6" y="89">2358</text>
<text x="354.2" y="89">11458</text>
<text x="178.7" y="98">6650</text>
<text x="92.9" y="107">1858</text>
<text x="114.5" y="102.5">6188</text>
<text x="115.7" y="107">2710</text>
<text x="137.4" y="107">1620</text>
<text x="220.1" y="107">1620</text>
<text x="241.7" y="107">2710</text>
<text x="242.9" y="102.5">6187</text>
<text x="264.6" y="107">1858</text>
<text x="71.4" y="109.5" transform="rotate(-90 71.4 109.5)">900</text>
<text x="292.4" y="109.5" transform="rotate(-90 292.4 109.5)">900</text>
<text x="124.3" y="115.8" transform="rotate(-90 124.3 115.8)">356</text>
<text x="252.5" y="115.8" transform="rotate(-90 252.5 115.8)">356</text>
<text x="85.9" y="142.5">356</text>
<text x="116.7" y="142.5">5906</text>
<text x="148.2" y="142.5">286</text>
<text x="158.6" y="143.5" transform="rotate(-90 158.6 143.5)">5088</text>
<text x="178.7" y="142.5">5930</text>
<text x="205.2" y="143.5" transform="rotate(-90 205.2 143.5)">5088</text>
<text x="210.4" y="142.5">286</text>
<text x="240.8" y="142.5">5906</text>
<text x="272.6" y="142.5">356</text>
<text x="283.4" y="155.9" transform="rotate(-90 283.4 155.9)">8273</text>
<text x="163.1" y="157.7" transform="rotate(-90 163.1 157.7)">7922</text>
<text x="200.7" y="157.7" transform="rotate(-90 200.7 157.7)">7922</text>
<text x="80.4" y="166.6" transform="rotate(-90 80.4 166.6)">10295</text>
<text x="158.6" y="171.3" transform="rotate(-90 158.6 171.3)">579</text>
<text x="205.2" y="171.3" transform="rotate(-90 205.2 171.3)">579</text>
<text x="158.7" y="176.1" transform="rotate(-90 158.7 176.1)">376</text>
<text x="205.2" y="176.1" transform="rotate(-90 205.2 176.1)">376</text>
<text x="158.7" y="180.9" transform="rotate(-90 158.7 180.9)">579</text>
<text x="205.2" y="180.9" transform="rotate(-90 205.2 180.9)">579</text>
<text x="158.7" y="190.8" transform="rotate(-90 158.7 190.8)">1300</text>
<text x="205.2" y="190.8" transform="rotate(-90 205.2 190.8)">1300</text>
<text x="71.4" y="201.8" transform="rotate(-90 71.4 201.8)">17338</text>
<text x="75.9" y="201.8" transform="rotate(-90 75.9 201.8)">17338</text>
<text x="287.9" y="201.8" transform="rotate(-90 287.9 201.8)">17338</text>
<text x="292.4" y="201.8" transform="rotate(-90 292.4 201.8)">17338</text>
<text x="66.9" y="205.7" transform="rotate(-90 66.9 205.7)">19925</text>
<text x="124.3" y="205.8" transform="rotate(-90 124.3 205.8)">17416</text>
<text x="252.5" y="205.8" transform="rotate(-90 252.5 205.8)">17416</text>
<text x="283.4" y="206.4" transform="rotate(-90 283.4 206.4)">1820</text>
<text x="296.9" y="205.7" transform="rotate(-90 296.9 205.7)">19925</text>
<text x="80.4" y="220.4" transform="rotate(-90 80.4 220.4)">685</text>
<text x="354.2" y="222.7">11458</text>
<text x="80.4" y="231.6" transform="rotate(-90 80.4 231.6)">1453</text>
<text x="80.4" y="241.8" transform="rotate(-90 80.4 241.8)">685</text>
<text x="283.4" y="251.7" transform="rotate(-90 283.4 251.7)">7245</text>
<text x="80.4" y="266.8" transform="rotate(-90 80.4 266.8)">4220</text>
<text x="71.4" y="291.3" transform="rotate(-90 71.4 291.3)">788</text>
<text x="124.3" y="293.5" transform="rotate(-90 124.3 293.5)">356</text>
<text x="139.3" y="293.1">663</text>
<text x="146.1" y="293.1">685</text>
<text x="157.6" y="293.1">664</text>
<text x="205.7" y="293.1">664</text>
<text x="211.4" y="290.5" transform="rotate(-90 211.4 290.5)">1688</text>
<text x="212.5" y="293.1">685</text>
<text x="219.2" y="293.1">664</text>
<text x="252.5" y="293.5" transform="rotate(-90 252.5 293.5)">356</text>
<text x="292.4" y="291.3" transform="rotate(-90 292.4 291.3)">788</text>
<text x="71.4" y="299.8" transform="rotate(-90 71.4 299.8)">900</text>
<text x="124.3" y="298" transform="rotate(-90 124.3 298)">542</text>
<text x="145.5" y="297.6">2012</text>
<text x="152.4" y="296.4" transform="rotate(-90 152.4 296.4)">1688</text>
<text x="211.9" y="297.6">2012</text>
<text x="252.5" y="298" transform="rotate(-90 252.5 298)">542</text>
<text x="292.4" y="299.8" transform="rotate(-90 292.4 299.8)">900</text>
<text x="114.6" y="301">4180</text>
<text x="124.3" y="302.5" transform="rotate(-90 124.3 302.5)">356</text>
<text x="242.8" y="301">4178</text>
<text x="252.5" y="302.5" transform="rotate(-90 252.5 302.5)">356</text>
<text x="114.6" y="310">3275</text>
<text x="161" y="310">1070</text>
<text x="178.7" y="310">2485</text>
<text x="196.5" y="310">1070</text>
<text x="242.9" y="310">3275</text>
<text x="178.7" y="314.5">4625</text>
<text x="88.7" y="319">1012</text>
<text x="96.5" y="319">450</text>
<text x="114.6" y="319">3275</text>
<text x="133.8" y="319">450</text>
<text x="145.5" y="319">2012</text>
<text x="178.7" y="319">4625</text>
<text x="211.9" y="319">2012</text>
<text x="224.8" y="319">450</text>
<text x="242.9" y="319">3275</text>
<text x="247.3" y="323.5">32840</text>
<text x="262" y="319">450</text>
<text x="268.8" y="319">1012</text>
</g>
<g font-size="1.9" fill="#73737a">
<text x="486" y="23.9">Ref</text>
<text x="521.9" y="23.9">Width</text>
<text x="534.1" y="23.9">Height</text>
<text x="548.8" y="23.9">Sill</text>
<text x="559.8" y="23.9">Head</text>
<text x="579" y="23.9">Lintel</text>
<text x="486" y="324.7">REV</text>
<text x="498" y="324.7">DATE</text>
<text x="516" y="324.7">DESCRIPTION</text>
</g>
<g font-size="1.9" fill="#14141a">
<text x="35" y="347.6">EPS insulation (Nudura form)</text>
<text x="35" y="351.6">Concrete core</text>
<text x="35" y="355.6">End cap at opening</text>
<text x="35" y="359.6">ICF walls of the level below (dashed)</text>
<text x="35" y="363.6">Engineer's pier bars (n-H12 vertical bars in ICF pier) / WS wall starters</text>
<text x="35" y="367.6">Setting-out check diagonal (external ICF corners)</text>
<text x="35" y="371.6">Section line (see SE sheet)</text>
<text x="89.5" y="406.8">0</text>
<text x="99.5" y="406.8">1</text>
<text x="109.5" y="406.8">2</text>
<text x="119.5" y="406.8">3</text>
<text x="129.5" y="406.8">4</text>
<text x="138.7" y="406.8">5m</text>
</g>
<g font-size="1.8" fill="#73737a">
<text x="48.4" y="6">1</text>
<text x="106.3" y="6">2</text>
<text x="164.2" y="6">3</text>
<text x="222.1" y="6">4</text>
<text x="279.9" y="6">5</text>
<text x="337.8" y="6">6</text>
<text x="395.7" y="6">7</text>
<text x="453.6" y="6">8</text>
<text x="20.8" y="41.6">A</text>
<text x="486" y="64">Structural openings in the ICF; sill and head above GF FFL. (1) GF-WG10: frame head 2825; ICF starts on the steel, outer</text>
<text x="486" y="67.3">ICF skin carried down over the steel and slab edge to the frame head (also WG11-13 and the GF bay voids)</text>
<text x="20.8" y="109.3">B</text>
<text x="20.8" y="177">C</text>
<text x="20.8" y="244.6">D</text>
<text x="20.8" y="312.3">E</text>
<text x="485" y="358.8">CLIENT</text>
<text x="537" y="358.8">PROJECT</text>
<text x="485" y="369.8">DRAWING TITLE</text>
<text x="20.9" y="380">F</text>
<text x="485" y="383.3">SCALE</text>
<text x="519.7" y="383.3">SIZE</text>
<text x="554.3" y="383.3">DATE</text>
<text x="485" y="391.3">DRAWN</text>
<text x="519.7" y="391.3">CHECKED</text>
<text x="554.3" y="391.3">APPROVED</text>
<text x="520.4" y="399.3">DRAWING No.</text>
<text x="572.4" y="399.3">REV</text>
<text x="18" y="411" transform="rotate(-90 18 411)">Do not scale. All dimensions in millimetres, levels in metres from GF FFL. Check all dimensions on site.</text>
<text x="48.4" y="415.8">1</text>
<text x="106.3" y="415.8">2</text>
<text x="164.2" y="415.8">3</text>
<text x="222.1" y="415.8">4</text>
<text x="279.9" y="415.8">5</text>
<text x="337.8" y="415.8">6</text>
<text x="395.7" y="415.8">7</text>
<text x="453.6" y="415.8">8</text>
</g>
<g font-size="1.8" fill="#b81a1f">
<text x="183.7" y="82.4">SE-05</text>
<text x="64.3" y="123.6">SE-03</text>
<text x="292.6" y="123.6">SE-03</text>
<text x="56.3" y="203.7">SE-02</text>
<text x="301.6" y="203.7">SE-02</text>
<text x="383.9" y="211.1">SE-04</text>
<text x="64.3" y="238.4">SE-01</text>
<text x="292.6" y="238.4">SE-01</text>
<text x="383.9" y="252">SE-04</text>
<text x="60.7" y="297">SE-07</text>
<text x="297.2" y="297">SE-07</text>
<text x="183.7" y="327.6">SE-05</text>
</g>
<g font-size="1.8" fill="#006b5c">
<text x="114.2" y="119">FF-WF05</text>
<text x="240.2" y="119">FF-WF11</text>
<text x="154.3" y="171.8" transform="rotate(-90 154.3 171.8)">FF-ID01</text>
<text x="208.6" y="171.8" transform="rotate(-90 208.6 171.8)">FF-ID02</text>
<text x="154.3" y="180.6" transform="rotate(-90 154.3 180.6)">SF-ID06</text>
<text x="208.6" y="180.6" transform="rotate(-90 208.6 180.6)">SF-ID09</text>
<text x="270.5" y="206.9" transform="rotate(-90 270.5 206.9)">FF-W7</text>
<text x="92.4" y="222.5" transform="rotate(-90 92.4 222.5)">FF-WF20</text>
<text x="92.4" y="243.8" transform="rotate(-90 92.4 243.8)">FF-WF04</text>
<text x="144" y="280.2">FF-WF02</text>
<text x="210.4" y="280.2">FF-WF19</text>
<text x="177.2" y="297.1">FF-WF01</text>
</g>
<g font-size="1.8" fill="#85297a">
<text x="215.4" y="230.4" transform="rotate(42 215.4 230.4)">DIAG 25740</text>
<text x="139.3" y="237" transform="rotate(-42 139.3 237)">DIAG 25740</text>
</g>
<text font-size="1.8" fill="#d9fff2" x="485" y="399.3">STATUS</text>
</svg>
